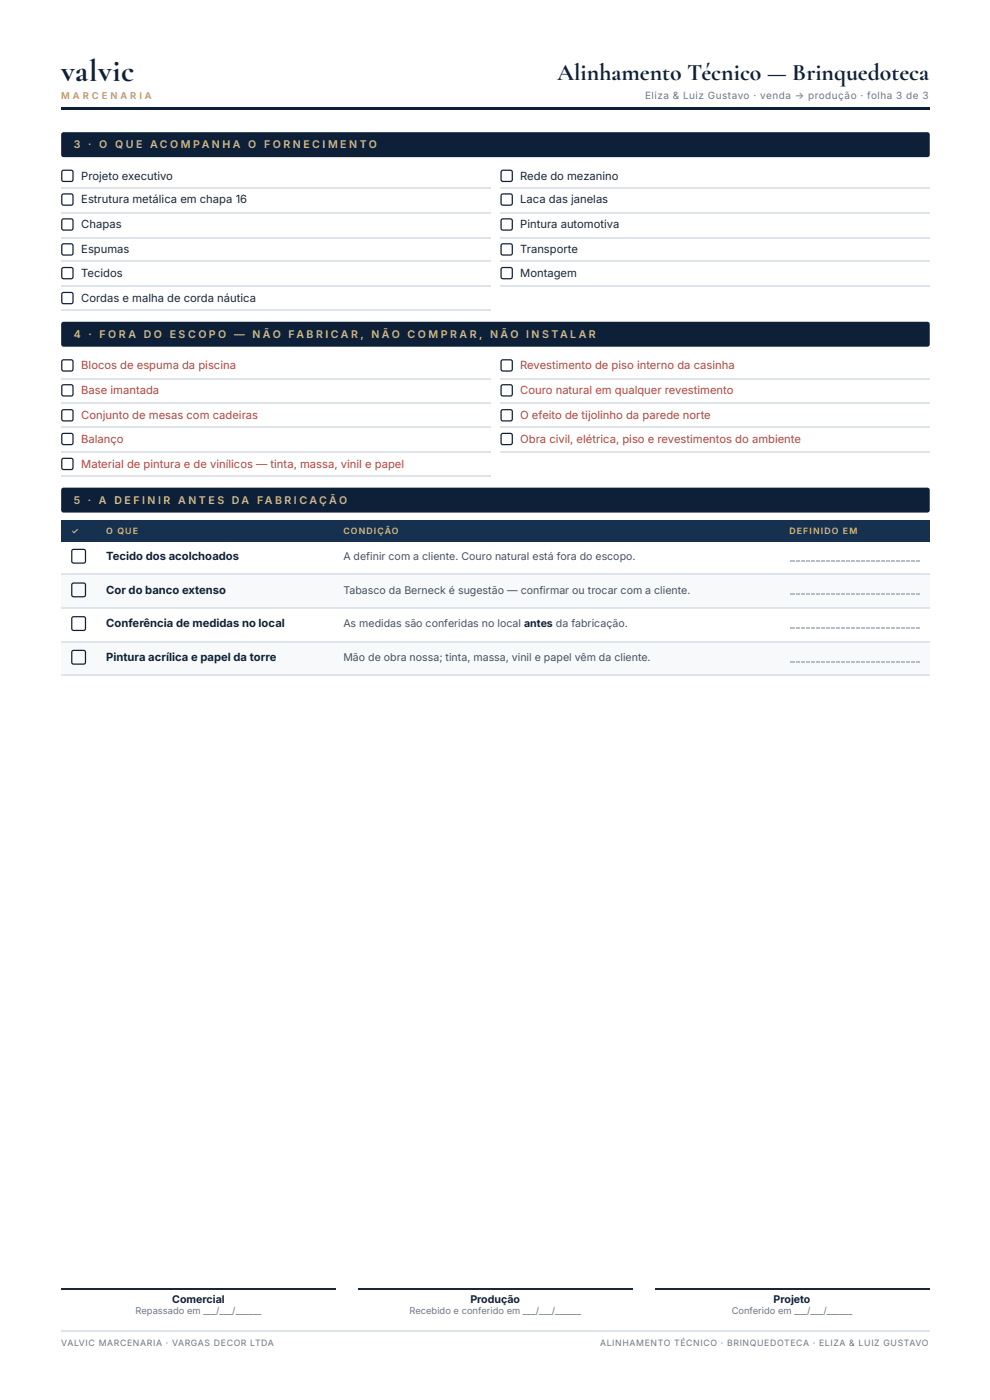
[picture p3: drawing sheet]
<svg xmlns="http://www.w3.org/2000/svg" width="210mm" height="297mm" viewBox="0 0 210 297" stroke-linecap="round" stroke-linejoin="round" font-family="sans-serif">
<g fill="#0e2038">
<path d="M13 22.8h184.1v.5h-184.1z"/>
<path d="M13.1 28.2l.4-.2h183.1l.3 .1 .2 .4v4.3l-.1 .4-.4 .1h-183.1l-.4-.1-.1-.4v-4.2z"/>
</g>
<path d="M13 39.8h91M106.1 39.8h91M13 45.1h91M13 50.4h91M13 55.4h91M106.1 45.1h91M106.1 50.4h91M106.1 55.4h91M13 60.7h91M13 65.7h91M106.1 60.7h91" fill="none" stroke="#dfe4ea" stroke-width=".26"/>
<path d="M13.2 36.2l.3-.1 1.9 .1 .1 .3-.1 1.9-.3 .1-1.9-.1-.1-.3zM106.3 36.2l.3-.1 1.9 .1 .1 .3-.1 1.9-.3 .1-1.9-.1-.1-.3zM13.2 41.3l.3-.2 1.9 .2 .1 .2-.1 1.9-.3 .1-1.9-.1-.1-.3zM13.2 46.6l.3-.2 1.9 .2 .1 .2-.1 1.9-.3 .1-1.9-.1-.1-.3zM13.2 51.8l.3-.1 1.9 .1 .1 .3-.1 1.9-.3 .1-1.9-.1-.1-.3zM13.2 56.9l.3-.1 1.9 .1 .1 .3-.1 1.8-.3 .1-1.9-.1-.1-.3zM106.3 41.3l.3-.2 1.9 .2 .1 .2-.1 1.9-.3 .1-1.9-.1-.1-.3zM106.3 46.6l.3-.2 1.9 .2 .1 .2-.1 1.9-.3 .1-1.9-.1-.1-.3zM106.3 51.8l.3-.1 1.9 .1 .1 .3-.1 1.9-.3 .1-1.9-.1-.1-.3zM106.3 56.9l.3-.1 1.9 .1 .1 .3-.1 1.8-.3 .1-1.9-.1-.1-.3zM13.2 62.2l.3-.2 1.9 .2 .1 .2-.1 1.9-.3 .1-1.9-.1-.1-.3z" fill="none" stroke="#0e2038" stroke-width=".26"/>
<path d="M13.1 68.4l.4-.1h183.1l.3 .1 .2 .3v4.3l-.1 .4-.4 .2h-183.1l-.4-.2-.1-.4v-4.2z" fill="#0e2038"/>
<path d="M13 80.3h91M13 85.6h91M13 90.6h91M13 95.9h91M106.1 80.3h91M106.1 85.6h91M106.1 90.6h91M106.1 95.9h91M13 100.9h91" fill="none" stroke="#dfe4ea" stroke-width=".26"/>
<path d="M13.2 76.4l.3-.1 1.9 .1 .1 .3-.1 1.9-.3 .1-1.9-.1-.1-.3zM106.3 76.4l.3-.1 1.9 .1 .1 .3-.1 1.9-.3 .1-1.9-.1-.1-.3zM13.2 81.7l.3-.1 1.9 .1 .1 .3-.1 1.9-.3 .1-1.9-.1-.1-.3zM13.2 87l.3-.1 1.9 .1 .1 .3-.1 1.9-.3 .1-1.9-.1-.1-.3zM13.2 92.1l.3-.2 1.9 .2 .1 .2-.1 1.9-.3 .1-1.9-.1-.1-.3zM13.2 97.4l.3-.2 1.9 .2 .1 .2-.1 1.9-.3 .1-1.9-.1-.1-.3zM106.3 81.7l.3-.1 1.9 .1 .1 .3-.1 1.9-.3 .1-1.9-.1-.1-.3zM106.3 87l.3-.1 1.9 .1 .1 .3-.1 1.9-.3 .1-1.9-.1-.1-.3zM106.3 92.1l.3-.2 1.9 .2 .1 .2-.1 1.9-.3 .1-1.9-.1-.1-.3z" fill="none" stroke="#0e2038" stroke-width=".26"/>
<path d="M13.1 103.6l.4-.1h183.1h.3l.2 .4v4.3l-.1 .4-.4 .1h-183.1l-.4-.1-.1-.4v-4.2z" fill="#0e2038"/>
<g fill="#16314f">
<path d="M13 110.3h7.4v4.5h-7.4z"/>
<path d="M20.4 110.3h50.2v4.5h-50.2z"/>
<path d="M70.6 110.3h94.8v4.5h-94.8z"/>
<path d="M165.4 110.3h31.7v4.5h-31.7z"/>
</g>
<g fill="#b6bfc9">
<path d="M167.5 118.8h.5v.3h-.5z"/>
<path d="M168.3 118.8h.2v.3h-.2z"/>
<path d="M168.8 118.8h.3v.3h-.3z"/>
<path d="M169.3 118.8h.3v.3h-.3z"/>
<path d="M169.9 118.8h.2v.3h-.2z"/>
<path d="M170.4 118.8h.3v.3h-.3z"/>
<path d="M170.9 118.8h.3v.3h-.3z"/>
<path d="M171.4 118.8h.3v.3h-.3z"/>
<path d="M172 118.8h.2v.3h-.2z"/>
<path d="M172.5 118.8h.3v.3h-.3z"/>
<path d="M173 118.8h.3v.3h-.3z"/>
<path d="M173.6 118.8h.2v.3h-.2z"/>
<path d="M174.1 118.8h.3v.3h-.3z"/>
<path d="M174.6 118.8h.3v.3h-.3z"/>
<path d="M175.2 118.8h.2v.3h-.2z"/>
<path d="M175.7 118.8h.2v.3h-.2z"/>
<path d="M176.2 118.8h.3v.3h-.3z"/>
<path d="M176.7 118.8h.3v.3h-.3z"/>
<path d="M177.3 118.8h.2v.3h-.2z"/>
<path d="M177.8 118.8h.3v.3h-.3z"/>
<path d="M178.3 118.8h.3v.3h-.3z"/>
<path d="M178.9 118.8h.2v.3h-.2z"/>
<path d="M179.4 118.8h.3v.3h-.3z"/>
<path d="M179.9 118.8h.3v.3h-.3z"/>
<path d="M180.4 118.8h.3v.3h-.3z"/>
<path d="M181 118.8h.2v.3h-.2z"/>
<path d="M181.5 118.8h.3v.3h-.3z"/>
<path d="M182 118.8h.3v.3h-.3z"/>
<path d="M182.6 118.8h.2v.3h-.2z"/>
<path d="M183.1 118.8h.3v.3h-.3z"/>
<path d="M183.6 118.8h.3v.3h-.3z"/>
<path d="M184.1 118.8h.3v.3h-.3z"/>
<path d="M184.7 118.8h.2v.3h-.2z"/>
<path d="M185.2 118.8h.3v.3h-.3z"/>
<path d="M185.7 118.8h.3v.3h-.3z"/>
<path d="M186.3 118.8h.2v.3h-.2z"/>
<path d="M186.8 118.8h.3v.3h-.3z"/>
<path d="M187.3 118.8h.3v.3h-.3z"/>
<path d="M187.9 118.8h.2v.3h-.2z"/>
<path d="M188.4 118.8h.2v.3h-.2z"/>
<path d="M188.9 118.8h.3v.3h-.3z"/>
<path d="M189.4 118.8h.3v.3h-.3z"/>
<path d="M190 118.8h.2v.3h-.2z"/>
<path d="M190.5 118.8h.3v.3h-.3z"/>
<path d="M191 118.8h.3v.3h-.3z"/>
<path d="M191.6 118.8h.2v.3h-.2z"/>
<path d="M192.1 118.8h.3v.3h-.3z"/>
<path d="M192.6 118.8h.3v.3h-.3z"/>
<path d="M193.1 118.8h.3v.3h-.3z"/>
<path d="M193.7 118.8h.2v.3h-.2z"/>
<path d="M194.2 118.8h.3v.3h-.3z"/>
<path d="M194.7 118.8h.3v.3h-.3z"/>
</g>
<g fill="#f7f9fb">
<path d="M13 122h7.4v7.1h-7.4z"/>
<path d="M20.4 122h50.2v7.1h-50.2z"/>
<path d="M70.6 122h94.8v7.1h-94.8z"/>
<path d="M165.4 122h31.7v7.1h-31.7z"/>
</g>
<g fill="#b6bfc9">
<path d="M167.5 125.9h.5v.3h-.5z"/>
<path d="M168.3 125.9h.2v.3h-.2z"/>
<path d="M168.8 125.9h.3v.3h-.3z"/>
<path d="M169.3 125.9h.3v.3h-.3z"/>
<path d="M169.9 125.9h.2v.3h-.2z"/>
<path d="M170.4 125.9h.3v.3h-.3z"/>
<path d="M170.9 125.9h.3v.3h-.3z"/>
<path d="M171.4 125.9h.3v.3h-.3z"/>
<path d="M172 125.9h.2v.3h-.2z"/>
<path d="M172.5 125.9h.3v.3h-.3z"/>
<path d="M173 125.9h.3v.3h-.3z"/>
<path d="M173.6 125.9h.2v.3h-.2z"/>
<path d="M174.1 125.9h.3v.3h-.3z"/>
<path d="M174.6 125.9h.3v.3h-.3z"/>
<path d="M175.2 125.9h.2v.3h-.2z"/>
<path d="M175.7 125.9h.2v.3h-.2z"/>
<path d="M176.2 125.9h.3v.3h-.3z"/>
<path d="M176.7 125.9h.3v.3h-.3z"/>
<path d="M177.3 125.9h.2v.3h-.2z"/>
<path d="M177.8 125.9h.3v.3h-.3z"/>
<path d="M178.3 125.9h.3v.3h-.3z"/>
<path d="M178.9 125.9h.2v.3h-.2z"/>
<path d="M179.4 125.9h.3v.3h-.3z"/>
<path d="M179.9 125.9h.3v.3h-.3z"/>
<path d="M180.4 125.9h.3v.3h-.3z"/>
<path d="M181 125.9h.2v.3h-.2z"/>
<path d="M181.5 125.9h.3v.3h-.3z"/>
<path d="M182 125.9h.3v.3h-.3z"/>
<path d="M182.6 125.9h.2v.3h-.2z"/>
<path d="M183.1 125.9h.3v.3h-.3z"/>
<path d="M183.6 125.9h.3v.3h-.3z"/>
<path d="M184.1 125.9h.3v.3h-.3z"/>
<path d="M184.7 125.9h.2v.3h-.2z"/>
<path d="M185.2 125.9h.3v.3h-.3z"/>
<path d="M185.7 125.9h.3v.3h-.3z"/>
<path d="M186.3 125.9h.2v.3h-.2z"/>
<path d="M186.8 125.9h.3v.3h-.3z"/>
<path d="M187.3 125.9h.3v.3h-.3z"/>
<path d="M187.9 125.9h.2v.3h-.2z"/>
<path d="M188.4 125.9h.2v.3h-.2z"/>
<path d="M188.9 125.9h.3v.3h-.3z"/>
<path d="M189.4 125.9h.3v.3h-.3z"/>
<path d="M190 125.9h.2v.3h-.2z"/>
<path d="M190.5 125.9h.3v.3h-.3z"/>
<path d="M191 125.9h.3v.3h-.3z"/>
<path d="M191.6 125.9h.2v.3h-.2z"/>
<path d="M192.1 125.9h.3v.3h-.3z"/>
<path d="M192.6 125.9h.3v.3h-.3z"/>
<path d="M193.1 125.9h.3v.3h-.3z"/>
<path d="M193.7 125.9h.2v.3h-.2z"/>
<path d="M194.2 125.9h.3v.3h-.3z"/>
<path d="M194.7 125.9h.3v.3h-.3z"/>
<path d="M167.5 133.1h.5v.3h-.5z"/>
<path d="M168.3 133.1h.2v.3h-.2z"/>
<path d="M168.8 133.1h.3v.3h-.3z"/>
<path d="M169.3 133.1h.3v.3h-.3z"/>
<path d="M169.9 133.1h.2v.3h-.2z"/>
<path d="M170.4 133.1h.3v.3h-.3z"/>
<path d="M170.9 133.1h.3v.3h-.3z"/>
<path d="M171.4 133.1h.3v.3h-.3z"/>
<path d="M172 133.1h.2v.3h-.2z"/>
<path d="M172.5 133.1h.3v.3h-.3z"/>
<path d="M173 133.1h.3v.3h-.3z"/>
<path d="M173.6 133.1h.2v.3h-.2z"/>
<path d="M174.1 133.1h.3v.3h-.3z"/>
<path d="M174.6 133.1h.3v.3h-.3z"/>
<path d="M175.2 133.1h.2v.3h-.2z"/>
<path d="M175.7 133.1h.2v.3h-.2z"/>
<path d="M176.2 133.1h.3v.3h-.3z"/>
<path d="M176.7 133.1h.3v.3h-.3z"/>
<path d="M177.3 133.1h.2v.3h-.2z"/>
<path d="M177.8 133.1h.3v.3h-.3z"/>
<path d="M178.3 133.1h.3v.3h-.3z"/>
<path d="M178.9 133.1h.2v.3h-.2z"/>
<path d="M179.4 133.1h.3v.3h-.3z"/>
<path d="M179.9 133.1h.3v.3h-.3z"/>
<path d="M180.4 133.1h.3v.3h-.3z"/>
<path d="M181 133.1h.2v.3h-.2z"/>
<path d="M181.5 133.1h.3v.3h-.3z"/>
<path d="M182 133.1h.3v.3h-.3z"/>
<path d="M182.6 133.1h.2v.3h-.2z"/>
<path d="M183.1 133.1h.3v.3h-.3z"/>
<path d="M183.6 133.1h.3v.3h-.3z"/>
<path d="M184.1 133.1h.3v.3h-.3z"/>
<path d="M184.7 133.1h.2v.3h-.2z"/>
<path d="M185.2 133.1h.3v.3h-.3z"/>
<path d="M185.7 133.1h.3v.3h-.3z"/>
<path d="M186.3 133.1h.2v.3h-.2z"/>
<path d="M186.8 133.1h.3v.3h-.3z"/>
<path d="M187.3 133.1h.3v.3h-.3z"/>
<path d="M187.9 133.1h.2v.3h-.2z"/>
<path d="M188.4 133.1h.2v.3h-.2z"/>
<path d="M188.9 133.1h.3v.3h-.3z"/>
<path d="M189.4 133.1h.3v.3h-.3z"/>
<path d="M190 133.1h.2v.3h-.2z"/>
<path d="M190.5 133.1h.3v.3h-.3z"/>
<path d="M191 133.1h.3v.3h-.3z"/>
<path d="M191.6 133.1h.2v.3h-.2z"/>
<path d="M192.1 133.1h.3v.3h-.3z"/>
<path d="M192.6 133.1h.3v.3h-.3z"/>
<path d="M193.1 133.1h.3v.3h-.3z"/>
<path d="M193.7 133.1h.2v.3h-.2z"/>
<path d="M194.2 133.1h.3v.3h-.3z"/>
<path d="M194.7 133.1h.3v.3h-.3z"/>
</g>
<g fill="#f7f9fb">
<path d="M13 136.3h7.4v7.1h-7.4z"/>
<path d="M20.4 136.3h50.2v7.1h-50.2z"/>
<path d="M70.6 136.3h94.8v7.1h-94.8z"/>
<path d="M165.4 136.3h31.7v7.1h-31.7z"/>
</g>
<g fill="#b6bfc9">
<path d="M167.5 140.2h.5v.3h-.5z"/>
<path d="M168.3 140.2h.2v.3h-.2z"/>
<path d="M168.8 140.2h.3v.3h-.3z"/>
<path d="M169.3 140.2h.3v.3h-.3z"/>
<path d="M169.9 140.2h.2v.3h-.2z"/>
<path d="M170.4 140.2h.3v.3h-.3z"/>
<path d="M170.9 140.2h.3v.3h-.3z"/>
<path d="M171.4 140.2h.3v.3h-.3z"/>
<path d="M172 140.2h.2v.3h-.2z"/>
<path d="M172.5 140.2h.3v.3h-.3z"/>
<path d="M173 140.2h.3v.3h-.3z"/>
<path d="M173.6 140.2h.2v.3h-.2z"/>
<path d="M174.1 140.2h.3v.3h-.3z"/>
<path d="M174.6 140.2h.3v.3h-.3z"/>
<path d="M175.2 140.2h.2v.3h-.2z"/>
<path d="M175.7 140.2h.2v.3h-.2z"/>
<path d="M176.2 140.2h.3v.3h-.3z"/>
<path d="M176.7 140.2h.3v.3h-.3z"/>
<path d="M177.3 140.2h.2v.3h-.2z"/>
<path d="M177.8 140.2h.3v.3h-.3z"/>
<path d="M178.3 140.2h.3v.3h-.3z"/>
<path d="M178.9 140.2h.2v.3h-.2z"/>
<path d="M179.4 140.2h.3v.3h-.3z"/>
<path d="M179.9 140.2h.3v.3h-.3z"/>
<path d="M180.4 140.2h.3v.3h-.3z"/>
<path d="M181 140.2h.2v.3h-.2z"/>
<path d="M181.5 140.2h.3v.3h-.3z"/>
<path d="M182 140.2h.3v.3h-.3z"/>
<path d="M182.6 140.2h.2v.3h-.2z"/>
<path d="M183.1 140.2h.3v.3h-.3z"/>
<path d="M183.6 140.2h.3v.3h-.3z"/>
<path d="M184.1 140.2h.3v.3h-.3z"/>
<path d="M184.7 140.2h.2v.3h-.2z"/>
<path d="M185.2 140.2h.3v.3h-.3z"/>
<path d="M185.7 140.2h.3v.3h-.3z"/>
<path d="M186.3 140.2h.2v.3h-.2z"/>
<path d="M186.8 140.2h.3v.3h-.3z"/>
<path d="M187.3 140.2h.3v.3h-.3z"/>
<path d="M187.9 140.2h.2v.3h-.2z"/>
<path d="M188.4 140.2h.2v.3h-.2z"/>
<path d="M188.9 140.2h.3v.3h-.3z"/>
<path d="M189.4 140.2h.3v.3h-.3z"/>
<path d="M190 140.2h.2v.3h-.2z"/>
<path d="M190.5 140.2h.3v.3h-.3z"/>
<path d="M191 140.2h.3v.3h-.3z"/>
<path d="M191.6 140.2h.2v.3h-.2z"/>
<path d="M192.1 140.2h.3v.3h-.3z"/>
<path d="M192.6 140.2h.3v.3h-.3z"/>
<path d="M193.1 140.2h.3v.3h-.3z"/>
<path d="M193.7 140.2h.2v.3h-.2z"/>
<path d="M194.2 140.2h.3v.3h-.3z"/>
<path d="M194.7 140.2h.3v.3h-.3z"/>
</g>
<path d="M13 121.8h184.1M13 129h184.1M13 136.1h184.1M13 143.3h184.1M13 282.4h184.1" fill="none" stroke="#dfe4ea" stroke-width=".26"/>
<path d="M15.3 116.7l.3-.2 2.4 .2 .1 .2-.1 2.4-.3 .2-2.4-.2-.1-.2zM15.3 123.8l.3-.1 2.4 .1 .1 .3-.1 2.4-.3 .1-2.4-.1-.1-.3zM15.3 131l.3-.2 2.4 .2 .1 .2-.1 2.4-.3 .1-2.4-.1-.1-.2zM15.3 138.1l.3-.1 2.4 .1 .1 .3-.1 2.4-.3 .1-2.4-.1-.1-.3z" fill="none" stroke="#0e2038" stroke-width=".26"/>
<path d="M13 273.4h58.2M75.9 273.4h58.2M138.9 273.4h58.2" fill="none" stroke="#1b2733" stroke-width=".26"/>
<text font-size="6.6" fill="#0e2038" x="13" y="17.2">valvic</text>
<text font-size="5" fill="#0e2038" x="118.2" y="16.9">Alinhamento Técnico — Brinquedoteca</text>
<g font-size="2.4" fill="#1b2733">
<text x="17.2" y="38.1">Projeto executivo</text>
<text x="110.3" y="38.1">Rede do mezanino</text>
<text x="17.2" y="43.1">Estrutura metálica em chapa 16</text>
<text x="110.3" y="43.1">Laca das janelas</text>
<text x="17.2" y="48.4">Chapas</text>
<text x="17.2" y="53.7">Espumas</text>
<text x="110.3" y="48.4">Pintura automotiva</text>
<text x="110.3" y="53.7">Transporte</text>
<text x="17.2" y="58.7">Tecidos</text>
<text x="110.3" y="58.7">Montagem</text>
<text x="17.2" y="64">Cordas e malha de corda náutica</text>
</g>
<g font-size="2.4" fill="#b0413f">
<text x="17.2" y="78.3">Blocos de espuma da piscina</text>
<text x="17.2" y="83.6">Base imantada</text>
<text x="110.3" y="78.3">Revestimento de piso interno da casinha</text>
<text x="110.3" y="83.6">Couro natural em qualquer revestimento</text>
<text x="17.2" y="88.9">Conjunto de mesas com cadeiras</text>
<text x="110.3" y="88.9">O efeito de tijolinho da parede norte</text>
<text x="17.2" y="93.9">Balanço</text>
<text x="110.3" y="93.9">Obra civil, elétrica, piso e revestimentos do ambiente</text>
<text x="17.2" y="99.2">Material de pintura e de vinílicos — tinta, massa, vinil e papel</text>
</g>
<g font-size="2.4" fill="#0e2038">
<text x="22.5" y="118.8">Tecido dos acolchoados</text>
<text x="22.5" y="125.9">Cor do banco extenso</text>
<text x="22.5" y="133.1">Conferência de medidas no local</text>
<text x="22.5" y="140.2">Pintura acrílica e papel da torre</text>
</g>
<g font-size="2.2" fill="#d8bd80">
<text x="15.6" y="31.5">3</text>
<text x="18.7" y="31.5">·</text>
<text x="21" y="31.5">O</text>
<text x="24.4" y="31.5">Q U E</text>
<text x="31.8" y="31.5">A C O M PA N H A</text>
<text x="52.6" y="31.5">O</text>
<text x="56" y="31.5">F O R N E C I M E N T O</text>
<text x="15.6" y="71.7">4</text>
<text x="18.8" y="71.7">·</text>
<text x="21.1" y="71.7">F O R A</text>
<text x="30.5" y="71.7">D O</text>
<text x="36" y="71.7">E S C O P O</text>
<text x="49.6" y="71.7">—</text>
<text x="53.5" y="71.7">N Ã O</text>
<text x="61.2" y="71.7">FA B R I C A R ,</text>
<text x="78.7" y="71.7">N Ã O</text>
<text x="86.4" y="71.7">C O M P R A R ,</text>
<text x="103.9" y="71.7">N Ã O</text>
<text x="111.6" y="71.7">I N S TA L A R</text>
<text x="15.6" y="106.9">5</text>
<text x="18.6" y="106.9">·</text>
<text x="21" y="106.9">A</text>
<text x="24.2" y="106.9">D E F I N I R</text>
<text x="37.8" y="106.9">A N T E S</text>
<text x="49.2" y="106.9">D A</text>
<text x="54.5" y="106.9">FA B R I C A Ç Ã O</text>
</g>
<g font-size="2.2" fill="#45525f">
<text x="72.8" y="118.8">A definir com a cliente. Couro natural está fora do escopo.</text>
<text x="72.8" y="125.9">Tabasco da Berneck é sugestão — confirmar ou trocar com a cliente.</text>
<text x="72.8" y="133.1">As medidas são conferidas no local antes da fabricação.</text>
<text x="72.8" y="140.2">Mão de obra nossa; tinta, massa, vinil e papel vêm da cliente.</text>
</g>
<g font-size="2.2" fill="#0e2038">
<text x="36.5" y="276.5">Comercial</text>
<text x="99.7" y="276.5">Produção</text>
<text x="164" y="276.5">Projeto</text>
</g>
<text font-size="2.1" fill="#6c7785" x="136.8" y="20.9">Eliza &amp; Luiz Gustavo · venda → produção · folha 3 de 3</text>
<text font-size="2" fill="#c2a05a" x="13" y="20.9">M A R C E N A R I A</text>
<g font-size="2" fill="#6c7785">
<text x="28.7" y="278.9">Repassado em ___/___/______</text>
<text x="86.8" y="278.9">Recebido e conferido em ___/___/______</text>
<text x="155.1" y="278.9">Conferido em ___/___/______</text>
</g>
<g font-size="1.9" fill="#d8bd80">
<text x="15.1" y="113.2">✓</text>
<text x="22.5" y="113.2">O QUE</text>
<text x="72.8" y="113.2">CONDIÇÃO</text>
<text x="167.4" y="113.2">DEFINIDO EM</text>
</g>
<g font-size="1.9" fill="#6c7785">
<text x="13" y="285.5">VALVIC MARCENARIA · VARGAS DECOR LTDA</text>
<text x="127.2" y="285.5">ALINHAMENTO TÉCNICO · BRINQUEDOTECA · ELIZA &amp; LUIZ GUSTAVO</text>
</g>
</svg>
